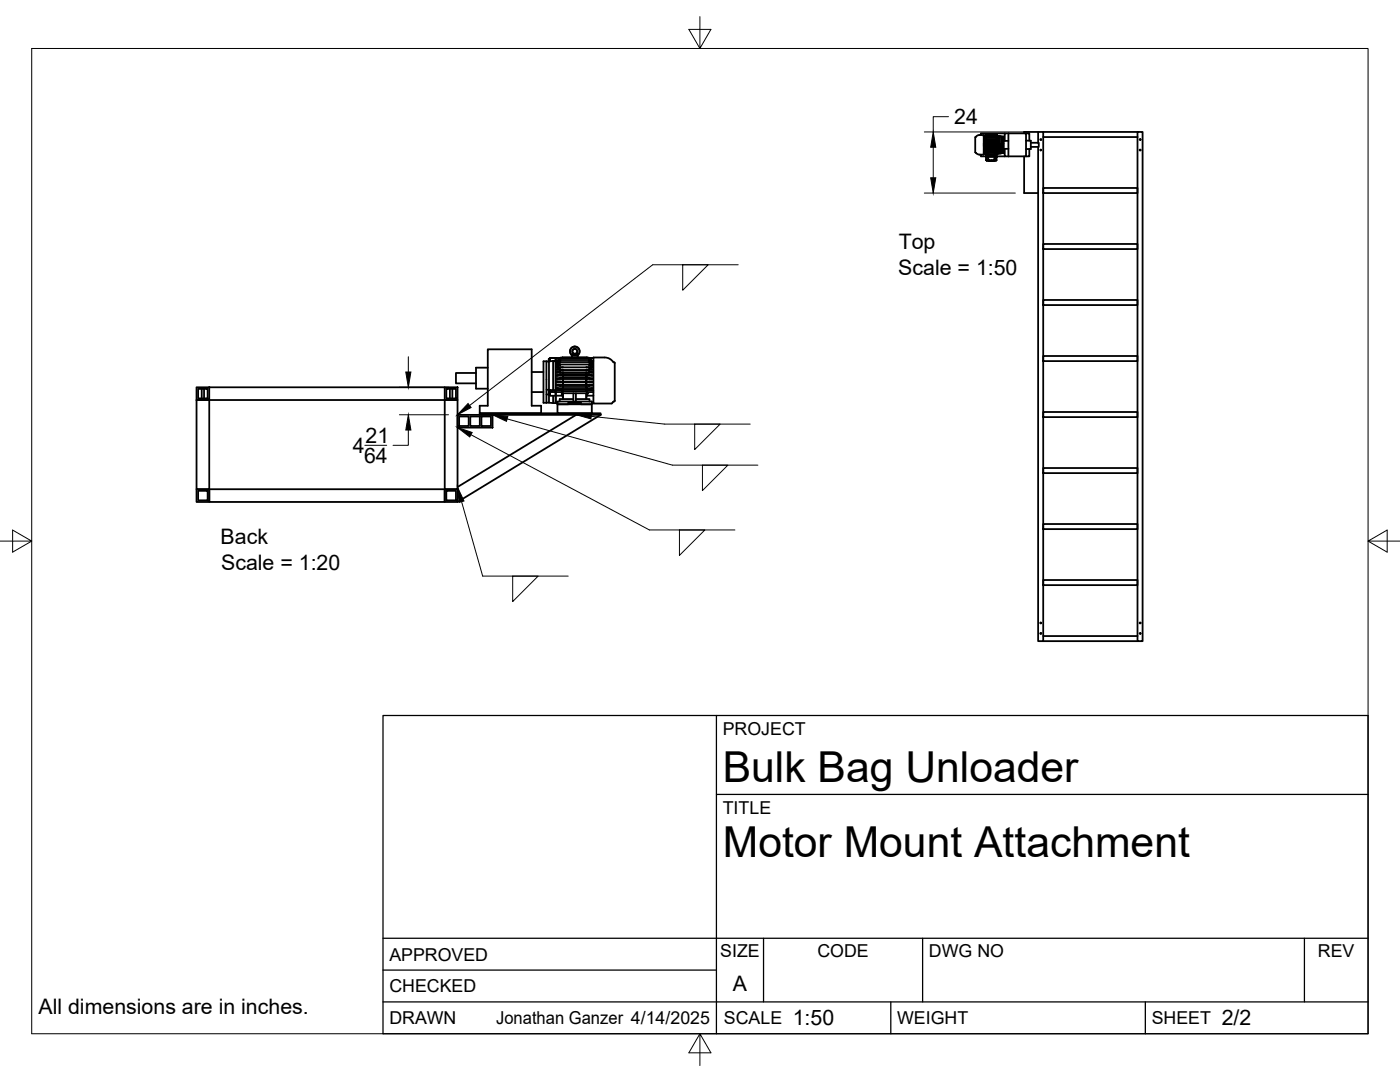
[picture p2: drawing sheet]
<svg xmlns="http://www.w3.org/2000/svg" width="279mm" height="216mm" viewBox="0 0 279 216" stroke-linecap="round" stroke-linejoin="round" font-family="sans-serif">
<!-- layer: Visible -->
<g fill="none" stroke="#000" stroke-width=".36">
<path d="M194.7 27.3l-.1 .1v3l.1 .1M194.8 30.5l.6 .3M194.8 27.3l.4-.3 1.1-.1v4h-.9M195.7 30.9v.3h1.1M196.3 28.7h.5v.2M196.3 27.2h.2M196.3 30.6h.3M196.4 28.7h.5v.2l-.1-.2h-.5M196.4 28.4h.5v.2M196.4 28.2h.5v.1M196.4 27.9l.5 .1M196.4 27.7h.5"/>
<path d="M196.4 30.2l.3 .3M196.4 29.7l.3 .1M196.4 29.4l.3 .1M196.4 29.1l.3 .1M196.4 27.4h.1M196.4 27.5v.1M196.4 27.7h.1M196.4 27.9h.1M196.4 28.4h.1M196.4 28.6v.1M196.4 29.7h.1M196.4 29.9h.1"/>
<path d="M196.4 30.1h.1M196.4 30.2h.2M196.4 27.3h.1M196.4 27.4h.2M196.4 27.6h.2M196.4 27.2v.1M196.4 27.5h.1M196.4 28.6h.1M196.4 29.9l.3 .2M196.4 28.6h2.8M196.4 29.9l.3 .1M196.4 30.1l.3 .2"/>
<path d="M196.5 30.4l.3 .2M196.5 30.6l.3 .2M196.5 30.6l.3 .2zM196.5 30.5l.3 .2M196.5 30.5h.1M196.5 30.4h.1M196.5 30.5v.1M196.5 30.5l.3 .3M196.6 30.6h-.3M196.7 28l-.3 .2M196.7 27.7l-.3 .2M196.7 28.3l-.3 .1"/>
<path d="M196.7 27.6l-.3 .1M196.7 27.5l-.3 .2M196.7 27.3l-.3 .3M196.7 27.1l-.3 .2M196.7 27l-.3 .2M196.7 28.3h2.3M196.7 28h2.3M196.7 27.7h2.3M196.7 30.1h2.3M196.7 29.8h2.3M196.7 29.5h2.3M196.7 27.1h.1"/>
<path d="M196.7 30h.1M196.7 28.6l-.3 .1M196.7 30.2v.1M196.7 27.5h.1M196.7 26.9v.1M196.7 26.9h2.3l.2 .3M196.7 27.3h2.3M196.7 27.5h2.3l.2 .2M196.7 27l2.3 .1 .2 .2M196.7 30.3h2.3M196.7 27h.1M196.7 27.4h.1"/>
<path d="M196.7 28.3h.1M196.7 30.6l.1 .1M196.7 30.5l.1 .1M196.8 30.8l.1 .1M196.8 30.7h.1M196.8 30.5h.3M196.8 31.1v.9M196.8 30.6h.2M196.8 30.8h.2M196.8 28.9v.2h-.5h.5l.1-.2v.2h-.5M196.8 28.9h.1M196.8 32h.1"/>
<path d="M196.8 31.2h2.1M196.8 29.1h.1M196.8 30.6l.2 .1M196.8 28.7h.1M196.8 31.3h.1M196.8 31.9v.1M196.8 31.3l.1 .1M196.9 31.3h.1M196.9 32h.1M196.9 30.9v.1M196.9 30.1h-.5M196.9 29.8l-.5 .1"/>
<path d="M196.9 29.5v.2h-.5M196.9 29.2v.2h-.5M196.9 28.9h.1M196.9 28.7h.1M196.9 29.9h.1M196.9 29.4h.1M196.9 27.9h.1M196.9 28.2h.1M196.9 28.4h.1M196.9 31.4v.5M196.9 29.2v.2h1.9v-.2v.2h.4M196.9 29.5v.1h1.9v-.1v.2h.4"/>
<path d="M196.9 29.8l2.3 .1M196.9 31.4l.1 .7h1.6l.2-.2M196.9 29.1h.1M196.9 30.1h.1M196.9 29.6v.1M196.9 31.8h.1M196.9 31.9h.1M196.9 31h1.8M196.9 31.3h1.8M196.9 31.1h-.1M196.9 31h-.1M196.9 31.2l-.1 .1"/>
<path d="M197 30.8h1.7M197 30.8h.1M197 31.3h-.2M197 31.3l-.1 .1M197 31.3h.1M197 30.8h-.2M197 30.6v.2M197.1 30.6h.1M197.1 30.5h.1M197.1 30.9v.1M197.2 30.8l-.3 .1M197.2 30.8h1.3"/>
<path d="M197.2 30.8h.1M197.2 31.3h1.4M197.2 31.3h-.2M197.2 31.3l.1 .5M197.2 32.1h.1M197.2 31.8l-.1 .1-.2-.1M197.3 32h1.1M197.3 32l.3 .1 .8-.1-.3 .1zM197.4 28.9h-.5v.2h.8l-.1-.1M197.4 28.9l.2 .1M197.5 29h.6l-.2 .1M197.5 28.8l1.3-.1v.2h-.6"/>
<path d="M197.6 28.8l.1-.1h-.8v.2h.5M197.6 29h.4M197.6 28.8l-.2 .1M197.6 28.8h.1M197.6 29l.2 .1 .2-.1M197.6 28.8l.2-.1 .2 .1M197.7 28.8l.1-.1 .2 .1M197.7 28.8h.3M197.7 29.1h.2M197.7 28.7h.2M198 29h.1M198 29l-.2 .1-.2-.1"/>
<path d="M198 28.8l.2 .1M198.2 28.9h.6v.2h-.9M198.2 28.9l-.2 .1M198.4 32.1h.1M198.5 31.3l-.1 .5 .2 .1M198.5 30.8h.4M198.5 30.8h.1M198.5 30.5l.3 .1zM198.5 30.5h.1M198.5 30.9v.1M198.6 30.6h.1M198.6 30.8h.2"/>
<path d="M198.6 30.8h.3M198.6 30.6v.2M198.6 30.6h.3M198.6 31.3l.2 .1M198.6 31.3h.2M198.6 31.3h.1M198.7 31.3h.1M198.7 30.8h.1M198.7 31.1h.2M198.7 31.2l.2 .1M198.7 31l.2 .2M198.8 31.4v.5"/>
<path d="M198.8 32h.1M198.8 28.9h.1M198.8 29.1h.1M198.8 29.9h.1M198.8 29.6v.1M198.8 29.4h.1M198.8 27.9h.1M198.8 28.2h.1M198.8 30.8v.1M198.8 31.9l-.1 .1M198.8 31.8h.1M198.8 30.1h.4"/>
<path d="M198.8 31.4l-.1 .4-.2 .1M198.8 28.7h.1M198.8 27.7h.1M198.8 28.4h.1M198.8 30.9v.1M198.8 31.3h-.2M198.8 31.3v.1M198.8 31.3h.1M198.8 30.6l-.2 .1M198.9 29.1h-.1M198.9 32h-.1M198.9 30.5h-.1"/>
<path d="M198.9 31.2v.8M198.9 31.2h1.6M198.9 30.8l-.1 .1M198.9 30.8l.3-.2zM198.9 30.8h.1M198.9 30.7h.1M198.9 30.6l-.1 .1M198.9 30.5l-.1 .1M199 27.2l-2.3-.1-.3 .3M199 27.3h.1M199 27.7l.2 .2M199 28l.2 .2"/>
<path d="M199 28.3l.2 .1M199 27.8l.2 .1M199 27.3l.2 .3M199 28.3h.1M199 28h.1M199 27.7v.1M199 27.5l.2 .1M199 30.4v.1M199 27.2l.2 .2M199 28.6l.2 .1M199 30h.1M199 27.1h.1"/>
<path d="M199 29.8h.1M199 27l.2 .2M199 29.5h.1M199.1 30.5h.1M199.1 30.6h.5M199.1 30.4h.1M199.1 27.4h.1M199.1 27.3h.1M199.2 30.4l-.3 .2M199.2 30.5l-.3 .3M199.2 30.6l-.3 .2M199.2 30.5l-.3 .2"/>
<path d="M199.2 27.2h.1v1.5h-.5v.2v-.2h.4M199.2 29.1h-.4v-.2v.2h.5v1.5h-.2M199.2 27.7h-.4M199.2 27.9l-2.3 .1M199.2 28.2h-.4v.1v-.1h-1.9v.1M199.2 28.4h-.4v.2v-.2h-1.9v.2M199.2 30.2l-.2 .1M199.2 29.1l-.2 .1M199.2 30.2v.1M199.2 30.1h.1M199.2 29.9h.1M199.2 29.7h.1"/>
<path d="M199.2 29.4l-.2 .1M199.2 29.1v.1M199.2 30.3l-.2 .2h-2.3M199.2 27.2v.1M199.2 27.4h.1M199.2 27.5v.1M199.2 27.7h.1M199.2 28.6v.1M199.2 29.2h.1M199.2 29.9l-.2 .2M199.2 30.1l-.2 .2M199.2 30.3h.1"/>
<path d="M199.2 29.2h-2.5M199.2 29.7l-.2 .1M199.2 29.9l-.2 .1M199.2 30.1l-.2 .1M199.2 30.2l-.2 .3M199.3 28.7v.4h-.4v-.4h.4M199.3 30.5h.1M199.3 27.3h.1M199.3 29h.1M199.3 28.8h.1M199.3 28.7v1.9h.5M199.3 28.7h.5"/>
<path d="M199.6 27.2v1.5h-.3v-1.5h.5M199.6 28.7h.3M199.6 27.2l.5 .1M199.6 27.2h-.4M199.8 29h.1M199.8 28.8h.1M199.9 30.5v-1.4h-.3v1.5M199.9 27.3v1.4h.2v-1.4M199.9 28.7l-.1 .4h-.5h.3M199.9 28.7v.4M199.9 28.7l-.1 .4M199.9 29.1h.2"/>
<path d="M199.9 30.5l-.3 .1M199.9 30.5h.2M200.1 29.1v1.4M200.1 27.3h.2v3.3l-.2-.1M200.1 28.7v.4M200.3 28.1h1M200.3 29.7h1M200.5 28.1v-1.5h4.3v4.6h-3.5M200.5 29.7v1.5h.8M200.5 26.6h-4.8v.3M201.3 26.6v4.6M204.4 31.2v7.3h2.8"/>
<path d="M204.8 28.1h.9v1.6h-.9M204.8 26.6h.6v1.5M205.4 29.7v1.5h-.6M205.7 28.5h1.6v.8h-1.6M207.2 28.5v-2.2h1v101.6h-1v-98.6M207.2 26.3h-2.8v.3M208.2 37.5h18.8v1h-18.8zM208.2 27.3h18.8M208.2 26.3h18.8M227 26.3h1v101.6h-1zM208.2 48.7h18.8v1h-18.8zM208.2 59.9h18.8v1h-18.8z"/>
<path d="M39.2 79.8h2.6v17.8h-2.6zM39.2 77.3h2.6v2.5h-2.6zM39.5 77.6h1.9v1.9h-1.9zM40.3 77.6v1.9M40.7 77.6v1.9M41.8 79.8h47M41.8 77.3h47M88.8 79.8h2.5v17.8h-2.5zM88.8 77.3h2.5v2.5h-2.5zM89.1 77.6h1.9v1.9h-1.9zM89.8 77.6v1.9M90.3 77.6v1.9"/>
<path d="M95 74.4h-4v2.1h4M97.3 73.4h-2.3v4.2h2.3M97.3 69.7h8.8v11.3h1.9v1.5h-12.3v-1.5h1.6zM106.1 78.2h2.4M106.1 74.2h2.4M109.1 72.1h-.6v8.3h.6v-8.3h.5v5.7h-.5M109.1 72.1h.1M109.5 78.7h-.4M109.5 78.7v.1M109.5 78.2h.3v.8h1.1v-.8M109.5 78v.7M109.5 71.9h.3"/>
<path d="M109.5 71.6h.1M109.5 78.6h.3M109.5 78.8h.3M109.6 78.8v1.5M109.6 77.8l.2 .1M109.8 71.6h-.3v.5v-.5M109.8 78h-.3v.8M109.8 71.4h1.1M110.4 72h.5v5.9h-.5zM110.4 77.9h-.6v.3h1.1v-.3M110.4 72l-.8 .1M110.4 79v1.4"/>
<path d="M110.9 79v1.4l-1.8-.1M110.9 72v-.6h-1.1v.7M110.9 72.3h.1M110.9 72.1h.1M110.9 71.7h.1M110.9 78.6h.1M110.9 78.2h.1M110.9 79v1.4h.4M110.9 77.9v1.1M110.9 72v-.6h.9l-.6 .7M110.9 79h1.2v-.6v.6M110.9 78.2l1.2 .1"/>
<path d="M111.2 76.3h1.1v.5h-1.1M111.2 75.6h1.1v.5h-1.1M111.2 75h1.1v.4M111.2 74.4h1.1v.3M111.2 73.8h1.1v.2M111.2 73.3h1.2M111.2 72h-.3v5.9M111.2 76.1v.2M111.2 73.2v.1M111.2 72.2h.1M111.2 72.8h.5M111.2 72.5h.3"/>
<path d="M111.2 72.2h.2M111.2 72.1h.1M111.2 73.2h.1M111.2 76.8v.1l.6 .1M111.2 77.4v.2l.6 .2M111.2 76.3h.6M111.2 76.1l.6 .1M111.2 76.8l.6 .1M111.2 77.4l.6 .2M111.8 75.4l-.6 .1v.1M111.8 74.7l-.6 .1v.2M111.8 74l-.6 .2v.2"/>
<path d="M111.8 73.3l-.6 .4v.1M111.8 72.3l-.6 .5M111.8 71.4l-.6 .7M111.8 71.6l-.6 .6M111.8 71.9l-.6 .6M111.8 72.7l-.6 .5M111.8 72.8l-.6 .5M111.8 73.4l-.6 .4M111.8 74.1l-.6 .3M111.8 74.8l-.6 .2M111.8 75.5l-.6 .1M111.8 76.9v.1h5.8"/>
<path d="M111.8 73.4v-.1l5.8 .1M111.8 71.4h.1M111.8 72.7v.1M111.8 77.6v.2M111.8 72.3h.1M111.8 76.1v.2M111.8 74.1v-.2l5.7 .1 .7 .2v.2M111.8 71.6h.1M111.8 72.2h5.7M111.8 71.4h5.7M111.8 71.5h5.7M111.8 71.8h5.7"/>
<path d="M111.8 72.7h5.7M112.1 78.3v.1M112.2 77.9l-.1 .3M112.2 78.1v.3M112.2 78.3v.2M112.2 78.5l5-.1v.6h1.2M112.3 78.5v1.1M112.3 77.8v.3h-.1v-.2h-1.3M112.3 77v.4h-1.1M112.3 76.8h.1M112.3 76.3h.1M112.3 76.1h.1"/>
<path d="M112.3 75.6h.1M112.3 75h.1M112.3 74.4h.1M112.3 73.8h.1M112.4 78.5v1.1M112.4 77.8v.2h4.6v-.2M112.4 77v.4h4.6v-.4M112.4 76.3h4.6v.5h-4.6zM112.4 75.6h4.6v.5h-4.6zM112.4 75.4v-.4h4.6v.4M112.4 74.7v-.3h4.6v.3M112.4 74v-.2h4.6v.2"/>
<path d="M112.4 78l-.1 .1M112.4 77.4h-.1M114.1 71.3v.1M114.1 71.3l-1.9 .1M114.2 71a1 1 0 0 1-.2-1.5 1 1 0 0 1 1.5 0 1 1 0 0 1-.3 1.5M114.2 71h.1M114.4 79.6h-2.7v.5M114.4 78.5v1.6M114.7 69.6a.5 .5 0 0 1 .5 .5 .5 .5 0 0 1-.5 .5l.5 .1h-1l.5-.1M114.7 69.6a.5 .5 0 0 0-.5 .5 .5 .5 0 0 0 .5 .5M114.7 69.6a.5 .5 0 0 1 .5 .5 .5 .5 0 0 1-.5 .5M114.9 79.6h2.1"/>
<path d="M114.9 78.5v1.6M115.3 71h-1.1l-.1 .3M115.3 71v.3M115.3 71.3v.1M115.3 71.3l1.9 .1M117 78.5v1.1M117 78v.1M117 77.4h.1M117 76.8h.1M117 76.3h.1M117 76.1h.1M117 75.6h.1"/>
<path d="M117 79.6h.6v.5M117 77v.4h1.2M117 77.8v.3M117 75h.1M117 74.4h.1M117 73.8h.1M117.2 78.3v.2M117.2 77.9v.3M117.2 78.5v.5M117.2 78.1v.3M117.2 78.3v.1M117.5 72.2l.7 .6z"/>
<path d="M117.6 71.6h.1M117.5 74.7l-5.7-.1v.2M117.6 75.4h-5.8v.1M117.6 71.9l.6 .6M117.6 73.3l.6 .4v.1M117.6 74.7l.6 .1v.2M117.6 75.4l.6 .1v.1M117.6 71.6l.6 .6M117.6 73.4l.6 .4M117.6 74.1l.6 .3M117.6 75.5l.6 .1M117.6 71.9h.1"/>
<path d="M117.6 75.4v.1M117.6 71.4h-.1l.7 .7M117.6 74.6v.2l.6 .2M117.6 73.9v.2M117.6 76.9v.1M117.6 71.4h.8M117.7 72.8h.5M117.8 72.5h.4M118 72.2h.2M118 72.1h.2M118.2 73.2l-.7-.5 .7 .6M118.2 76.1l-.7 .1 .7 .1"/>
<path d="M118.2 77.4l-.6 .2v.2M118.2 73.3h-1.2M118.2 73.8h-1.2v.2M118.2 74.4h-1.2v.3M118.2 75h-1.2v.4M118.2 75.6h-1.2v.5h1.2M118.2 76.3h-1.2v.5h1.2M118.2 77.4v.2l-.6 .2h-5.8M118.2 76.8v.1l-.6 .1M118.2 76.1v.2M118.2 72v.1M118.2 72.2h.1"/>
<path d="M118.2 73.2v.1M118.2 72h.2M118.2 73.2h.1M118.2 76.8l-.6 .1M118.4 77.9h-1.2v.2h-.2M118.4 78.2l-1.2 .1M208.2 71h18.8v1.1h-18.8zM39.2 97.6h2.6v2.6h-2.6zM39.5 97.9h1.9v1.9h-1.9zM41.8 97.6h47v2.6h-47zM88.8 97.6h2.5v2.6h-2.5zM89.1 97.9h1.9v1.9h-1.9z"/>
<path d="M91.3 82.8h7v2.5h-7zM91.6 83.1h1.9v1.9h-1.9zM93.9 83.1h1.9v1.9h-1.9zM95.7 82.5h24.2v.3h-24.2zM96.1 83.1h1.9v1.9h-1.9zM110.9 80.2h.1M111.3 80.1h6.8v.6h-2.2v-.3h-2.5v.3h-2.1zM111.3 80.7h6.8v1.8h-6.8zM113.4 80.4h2.5M113.5 80.4v.1M115 82.8l-23.7 14.4M115.9 80.4v.1"/>
<path d="M118.1 80.4h.3M119.9 82.8l-28.6 17.4M122.5 80.1l.2-.1v-7.4a.27 .27 0 0 0 0-.3 .27 .27 0 0 0-.3-.1 2.04 2.04 0 0 0-1.7-.9h-2.3v9.2h3.7M122.5 80.1l-.4 .4M208.2 82.2h18.8v1h-18.8zM208.2 93.4h18.8v1h-18.8zM208.2 104.6h18.8v1h-18.8zM208.2 115.7h18.8v1.1h-18.8zM208.2 126.9h18.8M208.2 127.9h18.8"/>
<circle cx="207.7" cy="27.8" r=".1"/>
<circle cx="207.7" cy="29.9" r=".1"/>
<circle cx="227.5" cy="29.9" r=".1"/>
<circle cx="227.5" cy="27.8" r=".1"/>
<circle cx="207.7" cy="124.3" r=".1"/>
<circle cx="207.7" cy="126.4" r=".1"/>
<circle cx="227.5" cy="126.4" r=".1"/>
<circle cx="227.5" cy="124.3" r=".1"/>
</g>
<g fill="#000">
<circle cx="196.4" cy="27.4" r=".18"/>
<circle cx="196.4" cy="30.2" r=".18"/>
<circle cx="196.4" cy="27.2" r=".18"/>
<circle cx="196.4" cy="27.3" r=".18"/>
<circle cx="196.5" cy="30.5" r=".18"/>
<circle cx="196.5" cy="30.4" r=".18"/>
<circle cx="196.8" cy="28.9" r=".18"/>
<circle cx="196.8" cy="32" r=".18"/>
<circle cx="196.8" cy="31.3" r=".18"/>
<circle cx="197" cy="31.3" r=".18"/>
<circle cx="197.7" cy="29" r=".18"/>
<circle cx="198" cy="29" r=".18"/>
<circle cx="198.8" cy="31.3" r=".18"/>
<circle cx="198.9" cy="28.9" r=".18"/>
<circle cx="199.2" cy="30.6" r=".18"/>
<circle cx="199.2" cy="30.5" r=".18"/>
<circle cx="199.2" cy="30.4" r=".18"/>
<circle cx="199.2" cy="28.2" r=".18"/>
<circle cx="199.2" cy="27.4" r=".18"/>
<circle cx="199.2" cy="28.4" r=".18"/>
<circle cx="199.2" cy="27.9" r=".18"/>
<circle cx="199.2" cy="27.7" r=".18"/>
<circle cx="199.2" cy="27.6" r=".18"/>
<circle cx="199.2" cy="27.2" r=".18"/>
<circle cx="199.2" cy="27.3" r=".18"/>
<circle cx="200.1" cy="27.3" r=".18"/>
<circle cx="200.1" cy="28.7" r=".18"/>
<circle cx="109.8" cy="77.9" r=".18"/>
<circle cx="111.2" cy="76.8" r=".18"/>
<circle cx="111.2" cy="76.1" r=".18"/>
<circle cx="111.2" cy="72" r=".18"/>
<circle cx="111.2" cy="77.4" r=".18"/>
<circle cx="112.1" cy="78.4" r=".18"/>
<circle cx="117.2" cy="78.3" r=".18"/>
<circle cx="117.2" cy="78.4" r=".18"/>
<circle cx="118.2" cy="72" r=".18"/>
</g>
<!-- layer: Border -->
<path d="M6.3 9.7h266.7v196.6h-266.7zM139.7 3.3v6.4l2.2-3.8h-4.4l2.2 3.8M0 108h6.3l-3.8-2.2v4.4l3.8-2.2M273 108l3.8 2.2v-4.4l-3.8 2.2h6.4M139.7 206.3l-2.2 3.8h4.4l-2.2-3.8v6.3" fill="none" stroke="#000" stroke-width=".2"/>
<!-- layer: Titleblock -->
<path d="M76.4 142.8h196.6v63.5h-196.6zM143 158.5h130M143 142.8v63.5M76.4 199.9h196.6M76.4 193.6h66.6M76.4 187.2h196.6M152.4 187.2v12.7M177.8 199.9v6.4M184.1 187.2v12.7M228.6 199.9v6.4M260.3 187.2v12.7" fill="none" stroke="#000" stroke-width=".25"/>
<!-- layer: FD_Dimensions -->
<path d="M184.5 38.5h18.1M184.5 26.3h20.9M186.2 29.4v6.1M189.3 23.3h-3.1v3M79.7 77.3h9.8M81.5 71.2v3M72.8 88.9h4.4M79.7 82.8h9.8M81.5 85.8v3.1h-3.1" fill="none" stroke="#000" stroke-width=".2"/>
<path d="M185.7 35.5h1.1l-.6 3zM186.2 26.3l.6 3.1h-1.1zM81 74.2h1l-.5 3.1zM81.5 82.8l.5 3h-1z" fill="#000" stroke="#000" stroke-width=".2"/>
<path d="M136.2 52.8h5.1l-5.1 5.1zM147.3 52.8h-17l-36.6 28.1M94 86.7l35.6 19h17.1M101.2 83.6l33 9.2h17.1M118 83.1l14.7 1.5h17M138.6 84.6h5.1l-5.1 5.1zM140.2 92.8h5.1l-5.1 5.1zM92.1 100.1l4.2 14.9h17.1M102.3 115h5.1l-5.1 5zM135.6 105.7h5.1l-5.1 5.1z" fill="none" stroke="#000" stroke-width=".2"/>
<path d="M91.3 85.3l2.9 1-.5 .9zM93.4 80.5l.6 .8-2.7 1.5zM98.3 82.8l3 .3-.2 1zM115 82.8l3-.2-.1 1zM91.3 97.2l1.3 2.8-1 .2z" fill="#000" stroke="#000" stroke-width=".2"/>
<g font-size="8.5">
<text x="144.3" y="156">Bulk Bag Unloader</text>
<text x="144.3" y="171">Motor Mount Attachment</text>
</g>
<g font-size="4.3">
<text x="190.4" y="24.8">24</text>
<text x="179.4" y="49.7">Top</text>
<text x="179.3" y="54.8">Scale = 1:50</text>
<text x="72.9" y="88.3">21</text>
<text x="70.4" y="90.4">4</text>
<text x="72.6" y="92.5">64</text>
<text x="44" y="108.5">Back</text>
<text x="44.1" y="113.6">Scale = 1:20</text>
<text x="146.3" y="197.7">A</text>
<text x="7.7" y="202.3">All dimensions are in inches.</text>
<text x="158.2" y="204.6">1:50</text>
<text x="243.8" y="204.6">2/2</text>
</g>
<g font-size="3.5">
<text x="144.3" y="146.6">PROJECT</text>
<text x="144.3" y="162.3">TITLE</text>
<text x="77.7" y="191.7">APPROVED</text>
<text x="143.7" y="191">SIZE</text>
<text x="163.1" y="191">CODE</text>
<text x="185.4" y="191">DWG NO</text>
<text x="263" y="191">REV</text>
<text x="77.7" y="198">CHECKED</text>
<text x="77.7" y="204.4">DRAWN</text>
<text x="99" y="204.4">Jonathan Ganzer 4/14/2025</text>
<text x="144.5" y="204.4">SCALE</text>
<text x="179" y="204.4">WEIGHT</text>
<text x="229.8" y="204.4">SHEET</text>
</g>
</svg>
